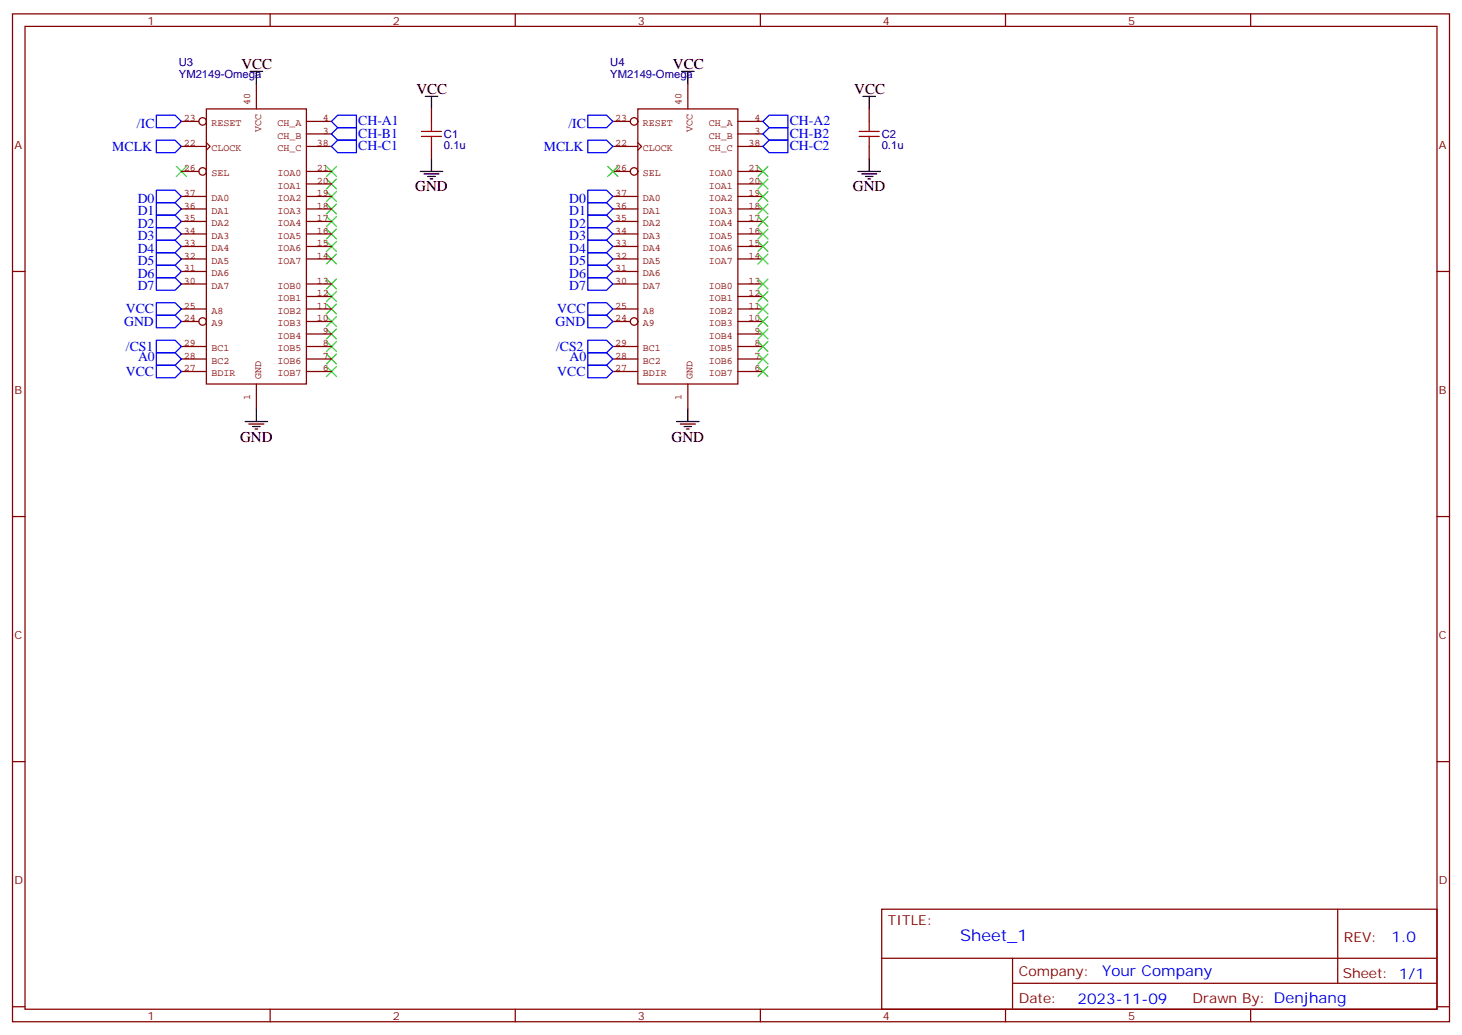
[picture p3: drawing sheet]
<svg xmlns="http://www.w3.org/2000/svg" width="412mm" height="292mm" viewBox="0 0 412 292" stroke-linecap="round" stroke-linejoin="round" font-family="sans-serif">
<g fill="none" stroke="#870000" stroke-width=".35">
<path d="M3.5 3.9h405.4v284.4h-405.4zM7.1 7.4h398.2v277.3h-398.2zM76.2 3.9v3.5M145.3 3.9v3.5M214.5 3.9v3.5M283.6 3.9v3.5M352.8 3.9v3.5M121.7 30.7v3.6M245.2 30.7v3.6M121.7 41.3v3.5M245.2 41.3v3.5M3.5 76.6h3.6"/>
<path d="M405.3 76.6h3.6M3.5 145.7h3.6M405.3 145.7h3.6M3.5 214.9h3.6M405.3 214.9h3.6M248.7 256.5h156.6v28.2h-156.6zM377.3 256.5v20.9M248.7 270.4h156.5M285.6 277.4h119.6M285.6 270.4v14.1M3.5 284h3.6M76.2 284.7v3.6"/>
<path d="M145.3 284.7v3.6M214.5 284.7v3.6M283.6 284.7v3.6M352.8 284.7v3.6M405.3 284h3.6"/>
</g>
<g fill="none" stroke="#00f" stroke-width=".35">
<path d="M44.1 32.5h5.3l1.8 1.8-1.8 1.7h-5.3zM44.1 39.5h5.3l1.8 1.8-1.8 1.8h-5.3zM93.5 37.8l1.7-1.8h5.3v3.5h-5.3zM95.2 32.5h5.3v3.5h-5.3l-1.7-1.7zM165.8 39.5h5.3l1.8 1.8-1.8 1.8h-5.3zM165.8 32.5h5.3l1.8 1.8-1.8 1.7h-5.3zM215.2 37.8l1.8-1.8h5.2v3.5h-5.2zM217 32.5h5.2v3.5h-5.2l-1.8-1.7zM44.1 53.7h5.3l1.8 1.7-1.8 1.8h-5.3zM44.1 57.2h5.3l1.8 1.7-1.8 1.8h-5.3zM93.5 41.3l1.7-1.8h5.3v3.6h-5.3zM165.8 57.2h5.3l1.8 1.7-1.8 1.8h-5.3z"/>
<path d="M165.8 53.7h5.3l1.8 1.7-1.8 1.8h-5.3zM215.2 41.3l1.8-1.8h5.2v3.6h-5.2zM44.1 60.7h5.3l1.8 1.8-1.8 1.7h-5.3zM44.1 64.2h5.3l1.8 1.8-1.8 1.8h-5.3zM44.1 71.3h5.3l1.8 1.8-1.8 1.7h-5.3zM44.1 74.8h5.3l1.8 1.8-1.8 1.8h-5.3zM44.1 78.4h5.3l1.8 1.7-1.8 1.8h-5.3zM44.1 67.8h5.3l1.8 1.7-1.8 1.8h-5.3zM165.8 67.8h5.3l1.8 1.7-1.8 1.8h-5.3zM165.8 78.4h5.3l1.8 1.7-1.8 1.8h-5.3zM165.8 74.8h5.3l1.8 1.8-1.8 1.8h-5.3zM165.8 71.3h5.3l1.8 1.8-1.8 1.7h-5.3z"/>
<path d="M165.8 64.2h5.3l1.8 1.8-1.8 1.8h-5.3zM165.8 60.7h5.3l1.8 1.8-1.8 1.7h-5.3zM44.1 85.4h5.3l1.8 1.8-1.8 1.7h-5.3zM44.1 88.9h5.3l1.8 1.8-1.8 1.8h-5.3zM44.1 99.5h5.3l1.8 1.8-1.8 1.7h-5.3zM44.1 96h5.3l1.8 1.8-1.8 1.7h-5.3zM165.8 85.4h5.3l1.8 1.8-1.8 1.7h-5.3zM165.8 88.9h5.3l1.8 1.8-1.8 1.8h-5.3zM165.8 96h5.3l1.8 1.8-1.8 1.7h-5.3zM165.8 99.5h5.3l1.8 1.8-1.8 1.7h-5.3zM44.1 103h5.3l1.8 1.8-1.8 1.8h-5.3zM165.8 103h5.3l1.8 1.8-1.8 1.8h-5.3z"/>
</g>
<g fill="none" stroke="#3c3" stroke-width=".35">
<path d="M49.7 47l2.9 2.8M52.6 47l-2.9 2.8M92.1 47l2.8 2.8M92.1 50.5l2.8 2.8M92.1 54l2.8 2.8M92.1 57.5l2.8 2.9M94.9 47l-2.8 2.8M94.9 50.5l-2.8 2.8M94.9 54l-2.8 2.8M94.9 57.5l-2.8 2.9M171.4 47l2.9 2.8M174.3 47l-2.9 2.8"/>
<path d="M213.8 57.5l2.8 2.9M213.8 54l2.8 2.8M213.8 50.5l2.8 2.8M213.8 47l2.8 2.8M216.6 57.5l-2.8 2.9M216.6 54l-2.8 2.8M216.6 50.5l-2.8 2.8M216.6 47l-2.8 2.8M92.1 61.1l2.8 2.8M92.1 64.6l2.8 2.8M92.1 68.1l2.8 2.8M92.1 71.6l2.8 2.9"/>
<path d="M92.1 78.7l2.8 2.8M94.9 61.1l-2.8 2.8M94.9 64.6l-2.8 2.8M94.9 68.1l-2.8 2.8M94.9 71.6l-2.8 2.9M94.9 78.7l-2.8 2.8M213.8 78.7l2.8 2.8M213.8 71.6l2.8 2.9M213.8 68.1l2.8 2.8M213.8 64.6l2.8 2.8M213.8 61.1l2.8 2.8M216.6 78.7l-2.8 2.8"/>
<path d="M216.6 71.6l-2.8 2.9M216.6 68.1l-2.8 2.8M216.6 64.6l-2.8 2.8M216.6 61.1l-2.8 2.8M92.1 82.2l2.8 2.9M92.1 85.8l2.8 2.8M92.1 89.3l2.8 2.8M92.1 92.8l2.8 2.8M92.1 96.3l2.8 2.9M92.1 99.9l2.8 2.8M94.9 82.2l-2.8 2.9M94.9 85.8l-2.8 2.8"/>
<path d="M94.9 89.3l-2.8 2.8M94.9 92.8l-2.8 2.8M94.9 96.3l-2.8 2.9M94.9 99.9l-2.8 2.8M213.8 99.9l2.8 2.8M213.8 96.3l2.8 2.9M213.8 92.8l2.8 2.8M213.8 89.3l2.8 2.8M213.8 85.8l2.8 2.8M213.8 82.2l2.8 2.9M216.6 99.9l-2.8 2.8M216.6 96.3l-2.8 2.9"/>
<path d="M216.6 92.8l-2.8 2.8M216.6 89.3l-2.8 2.8M216.6 85.8l-2.8 2.8M216.6 82.2l-2.8 2.9M92.1 103.4l2.8 2.8M94.9 103.4l-2.8 2.8M213.8 103.4l2.8 2.8M216.6 103.4l-2.8 2.8"/>
</g>
<g fill="none" stroke="#850000" stroke-width=".35">
<path d="M51.2 34.3h4.9M58.2 30.7h28.2v77.6h-28.2zM72.3 23.7v7M86.4 34.3h7.1M86.4 37.8h7.1M172.9 34.3h4.9M179.9 30.7h28.2v77.6h-28.2zM194 23.7v7M208.1 34.3h7.1M208.1 37.8h7.1M51.2 58.9h7M51.2 55.4h7"/>
<path d="M51.2 48.4h4.9M51.2 41.3h7M58.2 40.3l1.1 1-1.1 1.1M86.4 58.9h7.1M86.4 55.4h7.1M86.4 51.9h7.1M86.4 48.4h7.1M86.4 41.3h7.1M172.9 58.9h7M172.9 55.4h7M172.9 48.4h4.9M172.9 41.3h7"/>
<path d="M179.9 40.3l1.1 1-1.1 1.1M208.1 58.9h7.1M208.1 55.4h7.1M208.1 51.9h7.1M208.1 48.4h7.1M208.1 41.3h7.1M51.2 73.1h7M51.2 69.5h7M51.2 66h7M51.2 62.5h7M51.2 76.6h7M86.4 73.1h7.1"/>
<path d="M86.4 69.5h7.1M86.4 66h7.1M86.4 62.5h7.1M172.9 73.1h7M172.9 69.5h7M172.9 66h7M172.9 62.5h7M172.9 76.6h7M208.1 73.1h7.1M208.1 69.5h7.1M208.1 66h7.1M208.1 62.5h7.1"/>
<path d="M51.2 90.7h4.9M51.2 87.2h7M51.2 80.1h7M51.2 97.8h7M86.4 90.7h7.1M86.4 87.2h7.1M86.4 83.6h7.1M86.4 80.1h7.1M86.4 97.8h7.1M86.4 94.2h7.1M172.9 90.7h4.9M172.9 87.2h7"/>
<path d="M172.9 80.1h7M172.9 97.8h7M208.1 90.7h7.1M208.1 87.2h7.1M208.1 83.6h7.1M208.1 80.1h7.1M208.1 97.8h7.1M208.1 94.2h7.1M51.2 104.8h7M51.2 101.3h7M72.3 108.3v7.1M86.4 104.8h7.1"/>
<path d="M86.4 101.3h7.1M172.9 104.8h7M172.9 101.3h7M194 108.3v7.1M208.1 104.8h7.1M208.1 101.3h7.1"/>
<circle cx="57.1" cy="34.3" r="1.06"/>
<circle cx="178.9" cy="34.3" r="1.06"/>
<circle cx="57.1" cy="48.4" r="1.06"/>
<circle cx="178.9" cy="48.4" r="1.06"/>
<circle cx="57.1" cy="90.7" r="1.06"/>
<circle cx="178.9" cy="90.7" r="1.06"/>
</g>
<g fill="none" stroke="#000" stroke-width=".35">
<path d="M70.6 20.1h3.5M72.3 20.1v3.6M119.9 27.2h3.6M121.7 27.2v3.5M192.3 20.1h3.5M194 20.1v3.6M243.4 27.2h3.5M245.2 27.2v3.5M118.5 48.4h6.4M119.6 49.1h4.2M120.6 49.8h2.2M121.4 50.5h.7"/>
<path d="M121.7 44.8v3.6M242 48.4h6.4M243.1 49.1h4.2M244.1 49.8h2.1M244.8 50.5h.7M245.2 44.8v3.6M69.1 118.9h6.4M70.2 119.6h4.2M72.3 115.4v3.5M190.9 118.9h6.3M191.9 119.6h4.2M194 115.4v3.5"/>
<path d="M71.3 120.3h2.1M72 121h.7M193 120.3h2.1M193.7 121h.7"/>
</g>
<path d="M118.9 38.5h5.6M118.9 37.1h5.6M121.7 34.3v2.8M121.7 38.5v2.8M242.4 38.5h5.6M242.4 37.1h5.6M245.2 34.3v2.8M245.2 38.5v2.8" fill="none" stroke="#a10000" stroke-width=".35"/>
<text font-size="4.6" fill="#00f" x="270.8" y="265.5">Sheet_1</text>
<g font-size="4.2">
<text x="68.1" y="19.4">VCC</text>
<text x="189.8" y="19.4">VCC</text>
<text x="117.5" y="26.5">VCC</text>
<text x="240.9" y="26.5">VCC</text>
<text x="117.1" y="54">GND</text>
<text x="240.6" y="54">GND</text>
<text x="67.7" y="124.6">GND</text>
<text x="189.4" y="124.6">GND</text>
</g>
<g font-size="4.2" fill="#00f">
<text x="392.5" y="265.8">1.0</text>
<text x="310.9" y="275.3">Your Company</text>
<text x="304" y="283.1">2023-11-09</text>
</g>
<g font-size="3.9" fill="#00f">
<text x="101.1" y="35.3">CH-A1</text>
<text x="222.8" y="35.3">CH-A2</text>
<text x="38.6" y="36">/IC</text>
<text x="101.1" y="38.8">CH-B1</text>
<text x="160.3" y="36">/IC</text>
<text x="222.8" y="38.8">CH-B2</text>
<text x="31.7" y="42.6">MCLK</text>
<text x="101.1" y="42.4">CH-C1</text>
<text x="153.4" y="42.6">MCLK</text>
<text x="222.8" y="42.4">CH-C2</text>
<text x="38.8" y="57.2">D0</text>
<text x="160.5" y="57.2">D0</text>
<text x="38.8" y="60.7">D1</text>
<text x="38.8" y="64.2">D2</text>
<text x="160.5" y="64.2">D2</text>
<text x="160.5" y="60.7">D1</text>
<text x="38.8" y="67.8">D3</text>
<text x="38.8" y="71.3">D4</text>
<text x="160.5" y="71.3">D4</text>
<text x="160.5" y="67.8">D3</text>
<text x="38.8" y="74.8">D5</text>
<text x="160.5" y="74.8">D5</text>
<text x="38.8" y="78.4">D6</text>
<text x="38.8" y="81.9">D7</text>
<text x="160.5" y="81.9">D7</text>
<text x="160.5" y="78.4">D6</text>
<text x="35.5" y="88.4">VCC</text>
<text x="157.2" y="88.4">VCC</text>
<text x="35" y="92">GND</text>
<text x="156.7" y="92">GND</text>
<text x="35.5" y="99.1">/CS1</text>
<text x="38.9" y="102">A0</text>
<text x="156.8" y="99">/CS2</text>
<text x="160.6" y="102">A0</text>
<text x="35.5" y="106.1">VCC</text>
<text x="157.2" y="106.1">VCC</text>
</g>
<g font-size="3.9" fill="#800">
<text x="250.5" y="261.1">TITLE:</text>
<text x="379.1" y="265.8">REV:</text>
<text x="287.4" y="275.3">Company:</text>
<text x="378.7" y="275.9">Sheet: 1/1</text>
<text x="287.4" y="283">Date:</text>
<text x="336.4" y="283.1">Drawn By: Denjhang</text>
</g>
<g font-size="3.2" fill="#800">
<text x="41.6" y="6.9">1</text>
<text x="110.8" y="6.9">2</text>
<text x="179.9" y="6.9">3</text>
<text x="249.1" y="6.9">4</text>
<text x="318.2" y="6.9">5</text>
<text x="4.1" y="42">A</text>
<text x="405.9" y="42">A</text>
<text x="4.1" y="111.2">B</text>
<text x="405.9" y="111.2">B</text>
<text x="4.1" y="180.3">C</text>
<text x="405.9" y="180.3">C</text>
<text x="4.1" y="249.4">D</text>
<text x="405.9" y="249.4">D</text>
<text x="41.6" y="287.7">1</text>
<text x="110.8" y="287.7">2</text>
<text x="179.9" y="287.7">3</text>
<text x="249.1" y="287.7">4</text>
<text x="318.2" y="287.7">5</text>
</g>
<g font-size="3.2" fill="#000080">
<text x="50.4" y="21.9">YM2149-Omega</text>
<text x="50.4" y="18.7">U3</text>
<text x="172.2" y="21.9">YM2149-Omega</text>
<text x="172.2" y="18.7">U4</text>
<text x="125.2" y="38.9">C1</text>
<text x="248.7" y="38.9">C2</text>
<text x="125.2" y="42.1">0.1u</text>
<text x="248.7" y="42.1">0.1u</text>
</g>
<g font-size="2.8" fill="#840000">
<text x="70.5" y="29.7" transform="rotate(-90 70.5 29.7)">40</text>
<text x="192.2" y="29.7" transform="rotate(-90 192.2 29.7)">40</text>
<text x="51.9" y="34.2">23</text>
<text x="59.6" y="35.6">RESET</text>
<text x="78.2" y="35.6">CH_A</text>
<text x="91.1" y="34.2">4</text>
<text x="173.6" y="34.2">23</text>
<text x="181.3" y="35.6">RESET</text>
<text x="200" y="35.6">CH_A</text>
<text x="212.8" y="34.2">4</text>
<text x="51.9" y="41.3">22</text>
<text x="73.6" y="37.2" transform="rotate(-90 73.6 37.2)">VCC</text>
<text x="78.2" y="39.1">CH_B</text>
<text x="89.4" y="41.3">38</text>
<text x="91.1" y="37.7">3</text>
<text x="173.6" y="41.3">22</text>
<text x="195.4" y="37.2" transform="rotate(-90 195.4 37.2)">VCC</text>
<text x="200" y="39.1">CH_B</text>
<text x="211.1" y="41.3">38</text>
<text x="212.8" y="37.7">3</text>
<text x="59.6" y="42.6">CLOCK</text>
<text x="78.2" y="42.6">CH_C</text>
<text x="181.3" y="42.6">CLOCK</text>
<text x="200" y="42.6">CH_C</text>
<text x="51.9" y="48.3">26</text>
<text x="59.6" y="49.7">SEL</text>
<text x="78.2" y="53.2">IOA1</text>
<text x="78.2" y="49.7">IOA0</text>
<text x="89.4" y="51.9">20</text>
<text x="89.4" y="48.3">21</text>
<text x="173.6" y="48.3">26</text>
<text x="181.3" y="49.7">SEL</text>
<text x="200" y="53.2">IOA1</text>
<text x="200" y="49.7">IOA0</text>
<text x="211.1" y="51.9">20</text>
<text x="211.1" y="48.3">21</text>
<text x="51.9" y="58.9">36</text>
<text x="51.9" y="55.4">37</text>
<text x="59.6" y="56.7">DA0</text>
<text x="78.2" y="56.7">IOA2</text>
<text x="89.4" y="58.9">18</text>
<text x="89.4" y="55.4">19</text>
<text x="173.6" y="58.9">36</text>
<text x="173.6" y="55.4">37</text>
<text x="181.3" y="56.7">DA0</text>
<text x="200" y="56.7">IOA2</text>
<text x="211.1" y="58.9">18</text>
<text x="211.1" y="55.4">19</text>
<text x="51.9" y="66">34</text>
<text x="51.9" y="62.4">35</text>
<text x="59.6" y="63.8">DA2</text>
<text x="59.6" y="60.3">DA1</text>
<text x="78.2" y="63.8">IOA4</text>
<text x="78.2" y="60.3">IOA3</text>
<text x="89.4" y="66">16</text>
<text x="89.4" y="62.4">17</text>
<text x="173.6" y="66">34</text>
<text x="173.6" y="62.4">35</text>
<text x="181.3" y="63.8">DA2</text>
<text x="181.3" y="60.3">DA1</text>
<text x="200" y="63.8">IOA4</text>
<text x="200" y="60.3">IOA3</text>
<text x="211.1" y="66">16</text>
<text x="211.1" y="62.4">17</text>
<text x="51.9" y="69.5">33</text>
<text x="59.6" y="70.9">DA4</text>
<text x="59.6" y="67.3">DA3</text>
<text x="78.2" y="70.9">IOA6</text>
<text x="78.2" y="67.3">IOA5</text>
<text x="89.4" y="69.5">15</text>
<text x="173.6" y="69.5">33</text>
<text x="181.3" y="70.9">DA4</text>
<text x="181.3" y="67.3">DA3</text>
<text x="200" y="70.9">IOA6</text>
<text x="200" y="67.3">IOA5</text>
<text x="211.1" y="69.5">15</text>
<text x="51.9" y="76.6">31</text>
<text x="51.9" y="73">32</text>
<text x="59.6" y="77.9">DA6</text>
<text x="59.6" y="74.4">DA5</text>
<text x="78.2" y="74.4">IOA7</text>
<text x="89.4" y="73">14</text>
<text x="173.6" y="76.6">31</text>
<text x="173.6" y="73">32</text>
<text x="181.3" y="77.9">DA6</text>
<text x="181.3" y="74.4">DA5</text>
<text x="200" y="74.4">IOA7</text>
<text x="211.1" y="73">14</text>
<text x="51.9" y="80.1">30</text>
<text x="59.6" y="81.4">DA7</text>
<text x="78.2" y="81.4">IOB0</text>
<text x="89.4" y="83.6">12</text>
<text x="89.4" y="80.1">13</text>
<text x="173.6" y="80.1">30</text>
<text x="181.3" y="81.4">DA7</text>
<text x="200" y="81.4">IOB0</text>
<text x="211.1" y="83.6">12</text>
<text x="211.1" y="80.1">13</text>
<text x="51.9" y="87.1">25</text>
<text x="59.6" y="88.5">A8</text>
<text x="78.2" y="88.5">IOB2</text>
<text x="78.2" y="85">IOB1</text>
<text x="89.4" y="87.1">11</text>
<text x="173.6" y="87.1">25</text>
<text x="181.3" y="88.5">A8</text>
<text x="200" y="88.5">IOB2</text>
<text x="200" y="85">IOB1</text>
<text x="211.1" y="87.1">11</text>
<text x="51.9" y="90.7">24</text>
<text x="59.6" y="92">A9</text>
<text x="78.2" y="92">IOB3</text>
<text x="78.2" y="95.5">IOB4</text>
<text x="89.4" y="90.7">10</text>
<text x="91.1" y="94.2">9</text>
<text x="173.6" y="90.7">24</text>
<text x="181.3" y="92">A9</text>
<text x="200" y="92">IOB3</text>
<text x="200" y="95.5">IOB4</text>
<text x="211.1" y="90.7">10</text>
<text x="212.8" y="94.2">9</text>
<text x="51.9" y="101.2">28</text>
<text x="51.9" y="97.7">29</text>
<text x="59.6" y="99.1">BC1</text>
<text x="78.2" y="99.1">IOB5</text>
<text x="91.1" y="101.2">7</text>
<text x="91.1" y="97.7">8</text>
<text x="173.6" y="101.2">28</text>
<text x="173.6" y="97.7">29</text>
<text x="181.3" y="99.1">BC1</text>
<text x="200" y="99.1">IOB5</text>
<text x="212.8" y="101.2">7</text>
<text x="212.8" y="97.7">8</text>
<text x="51.9" y="104.8">27</text>
<text x="59.6" y="106.1">BDIR</text>
<text x="59.6" y="102.6">BC2</text>
<text x="73.6" y="106.9" transform="rotate(-90 73.6 106.9)">GND</text>
<text x="78.2" y="106.1">IOB7</text>
<text x="78.2" y="102.6">IOB6</text>
<text x="91.1" y="104.8">6</text>
<text x="173.6" y="104.8">27</text>
<text x="181.3" y="106.1">BDIR</text>
<text x="181.3" y="102.6">BC2</text>
<text x="195.4" y="106.9" transform="rotate(-90 195.4 106.9)">GND</text>
<text x="200" y="106.1">IOB7</text>
<text x="200" y="102.6">IOB6</text>
<text x="212.8" y="104.8">6</text>
<text x="70.5" y="112.9" transform="rotate(-90 70.5 112.9)">1</text>
<text x="192.2" y="112.9" transform="rotate(-90 192.2 112.9)">1</text>
</g>
</svg>
